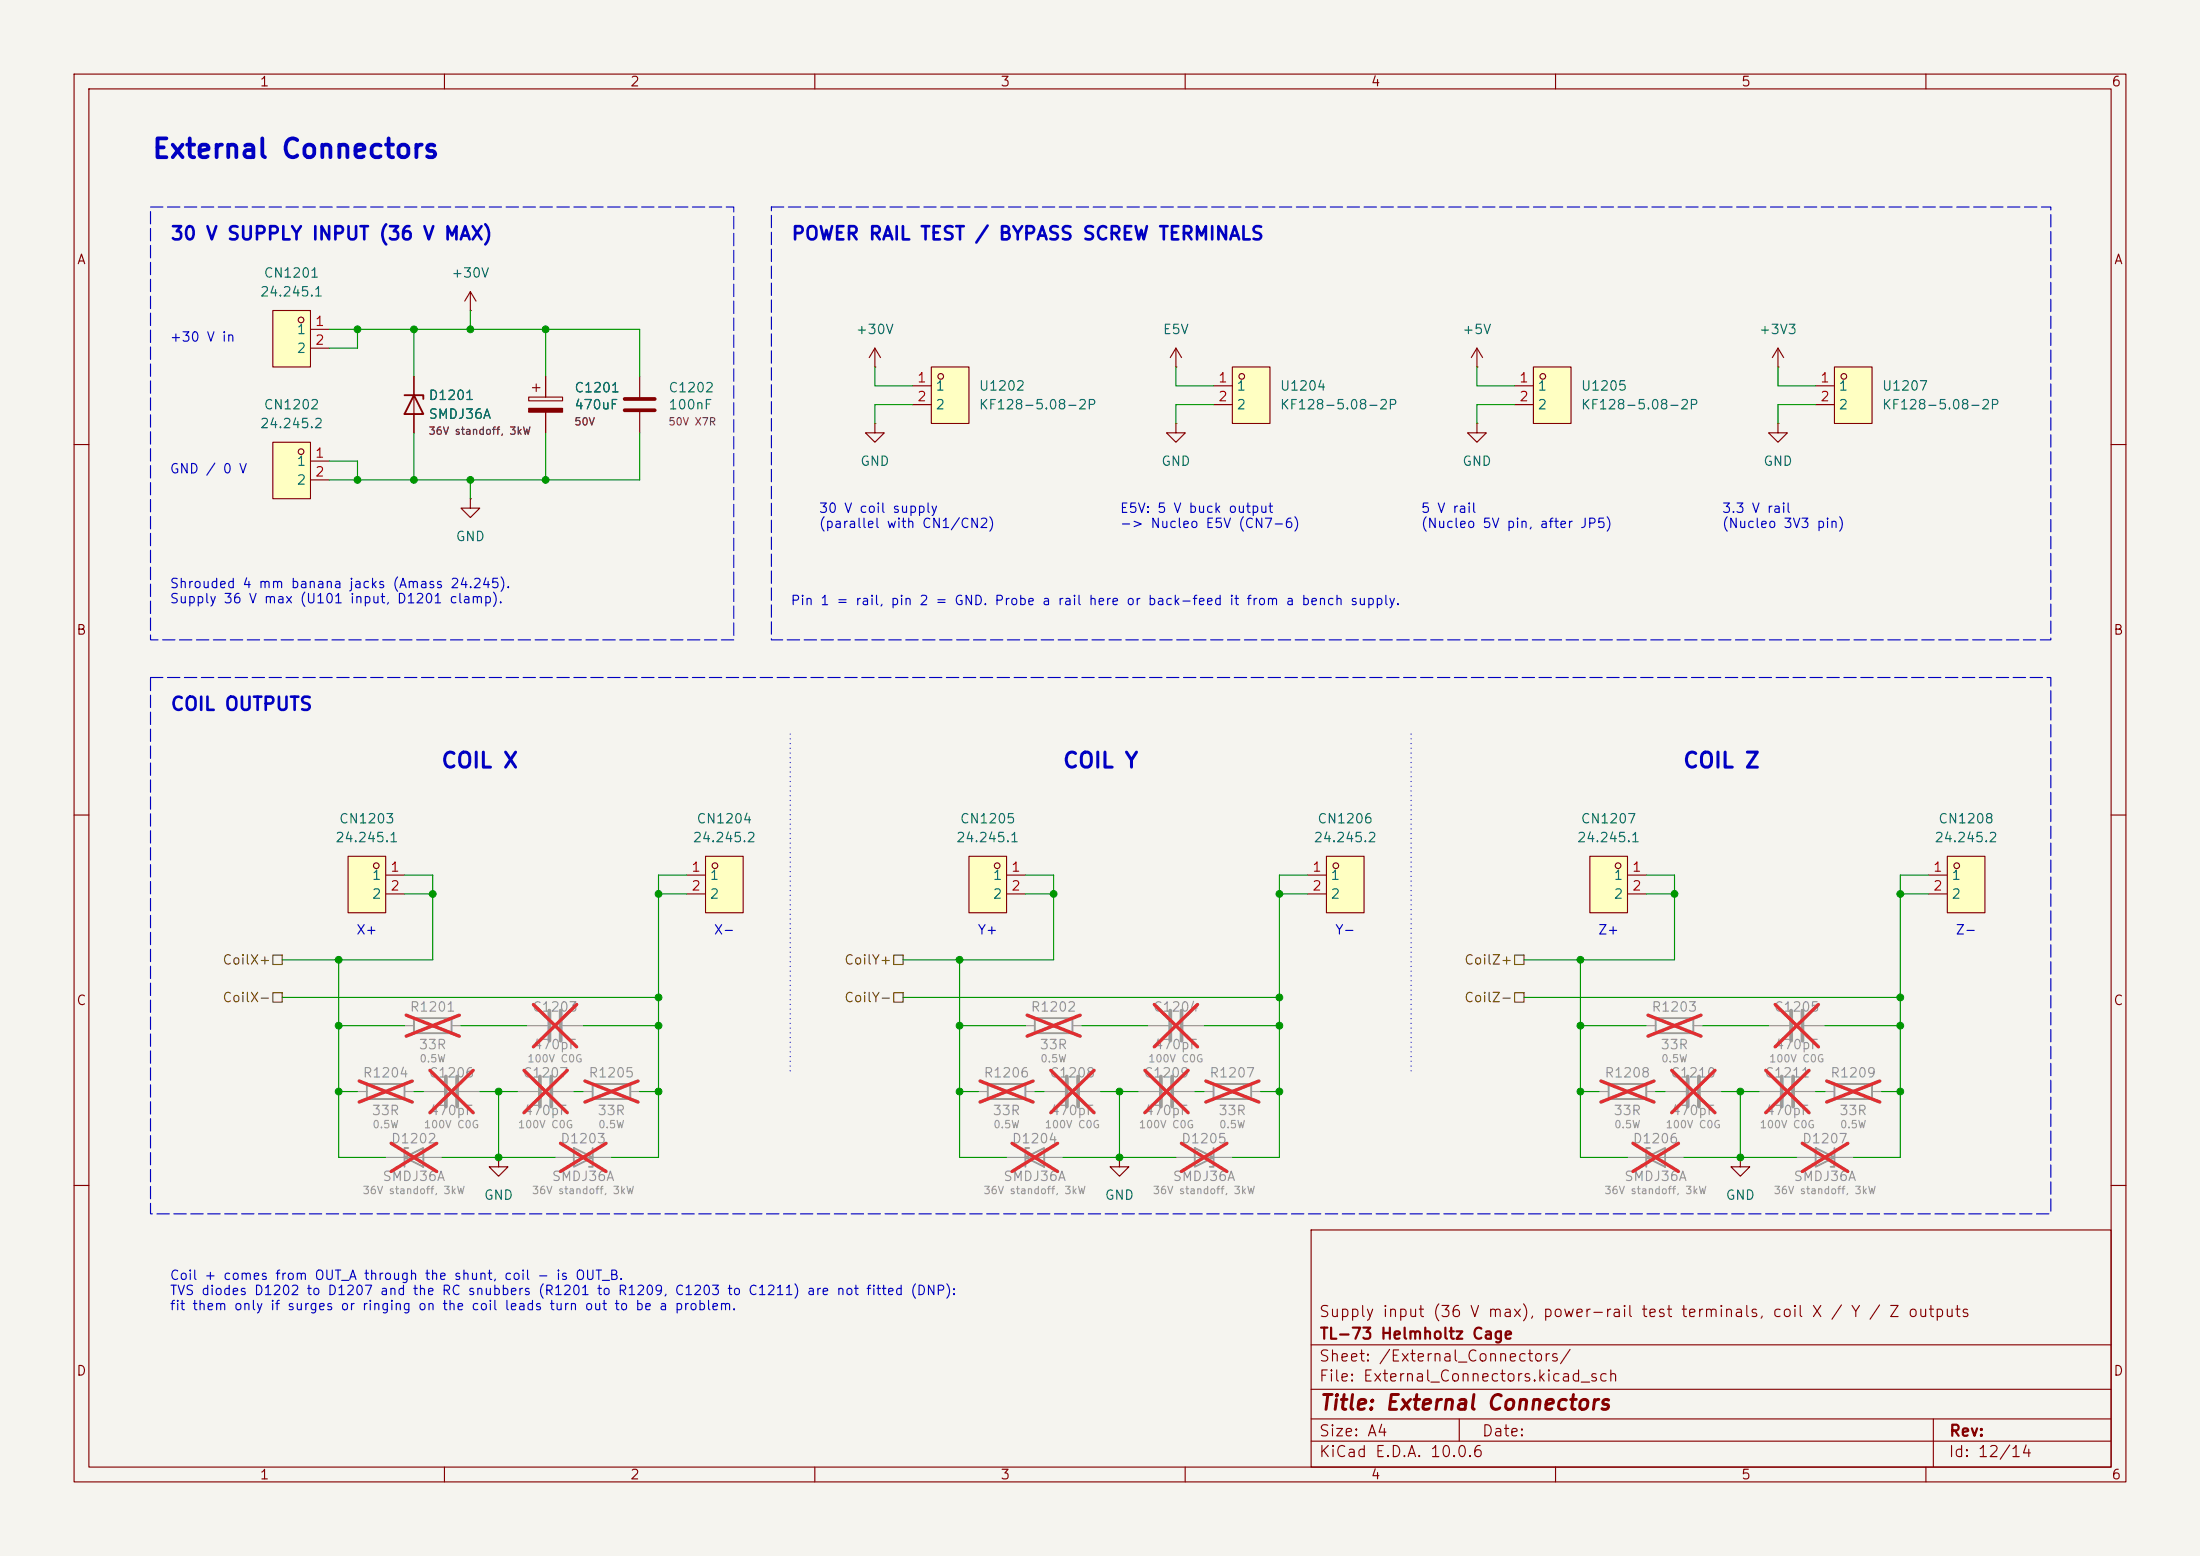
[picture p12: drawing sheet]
<svg xmlns="http://www.w3.org/2000/svg" width="297mm" height="210mm" viewBox="0 0 297 210" stroke-linecap="round" stroke-linejoin="round" font-family="sans-serif">
<path d="M0 0h297v210h-297z" fill="#f5f4ef" stroke="#f5f4ef" stroke-width=".14"/>
<g fill="none" stroke="#840000" stroke-width=".15">
<path d="M10 10h277v190h-277zM12 12h273v186h-273zM60 10v2M110 10v2M160 10v2M210 10v2M260 10v2M10 60h2M285 60h2M10 110h2M285 110h2M10 160h2"/>
<path d="M177 166h108v32h-108zM285 160h2M60 198v2M110 198v2M160 198v2M177 194.5h108M177 191.5h108M177 187.5h108M177 181.5h108M197 191.5v3M210 198v2M260 198v2"/>
<path d="M261 191.5v6.5"/>
</g>
<path d="M144 145.3v4.1M145.5 145.3v4.1" fill="none" stroke="#9c9b98" stroke-width=".51"/>
<path d="M141 147.3h2.8M145.8 147.3h2.8" fill="none" stroke="#9c9b98" stroke-width=".15"/>
<path d="M141.9 144.5l5.8 5.7M147.7 144.5l-5.8 5.7" fill="none" stroke="#e12e31" stroke-width=".46"/>
<path d="M95.2 115.6h5.1v7.6h-5.1z" fill="#ffffc2"/>
<g fill="none" stroke="#840000" stroke-width=".15">
<path d="M158.7 57.2v1.2h1.3l-1.3 1.3-1.2-1.3h1.2M158.7 57.2h.1M92.7 118.1h2.5M95.2 115.6h5.1v7.6h-5.1zM92.7 120.7h2.5"/>
<circle cx="96.5" cy="116.8" r=".38"/>
</g>
<path d="M80 146.3h5.1v2h-5.1z" fill="none" stroke="#9c9b98" stroke-width=".25"/>
<path d="M71.1 138.4h2.8M75.9 138.4h2.8M78.7 147.3h1.3M85.1 147.3h1.3" fill="none" stroke="#9c9b98" stroke-width=".15"/>
<path d="M72 135.6l5.9 5.7M77.9 135.6l-5.9 5.7M79 145.9l7.1 2.8M86.1 145.9l-7.1 2.8" fill="none" stroke="#e12e31" stroke-width=".46"/>
<path d="M74.2 136.4v4.1M75.7 136.4v4.1" fill="none" stroke="#9c9b98" stroke-width=".51"/>
<path d="M47 115.6h5.1v7.6h-5.1z" fill="#ffffc2"/>
<g fill="none" stroke="#840000" stroke-width=".15">
<path d="M158.7 49.5h.1M158.7 47l-.7 1.3M158.7 47l.8 1.3M158.7 47v2.5M199.4 49.5h.1M199.4 57.2v1.2h1.3l-1.3 1.3-1.3-1.3h1.3M199.4 57.2h.1M199.4 47l-.8 1.3M199.4 47l.8 1.3M199.4 47v2.5M240 49.5h.1M240 47l-.7 1.3"/>
<path d="M240 47l.8 1.3M240 47v2.5M47 115.6h5.1v7.6h-5.1zM52.1 118.1h2.5M52.1 120.7h2.5"/>
<circle cx="50.8" cy="116.8" r=".38"/>
</g>
<path d="M55.9 137.4h5.1v2h-5.1zM49.5 146.3h5.1v2h-5.1z" fill="none" stroke="#9c9b98" stroke-width=".25"/>
<path d="M54.6 138.4h1.3M61 138.4h1.2M48.3 147.3h1.2M54.6 147.3h1.3" fill="none" stroke="#9c9b98" stroke-width=".15"/>
<path d="M54.8 137l7.2 2.8M62 137l-7.2 2.8M48.5 145.9l7.2 2.8M55.7 145.9l-7.2 2.8" fill="none" stroke="#e12e31" stroke-width=".46"/>
<path d="M207 49.5h5.1v7.7h-5.1z" fill="#ffffc2"/>
<g fill="none" stroke="#840000" stroke-width=".15">
<path d="M204.5 52.1h2.5M204.5 54.6h2.5M207 49.5h5.1v7.7h-5.1z"/>
<circle cx="208.3" cy="50.8" r=".38"/>
</g>
<path d="M247.6 49.5h5.1v7.7h-5.1z" fill="#ffffc2"/>
<g fill="none" stroke="#840000" stroke-width=".15">
<path d="M118.1 57.2v1.2h1.3l-1.3 1.3-1.3-1.3h1.3M118.1 57.2h.1M118.1 49.5h.1M118.1 47l-.8 1.3M118.1 47l.8 1.3M118.1 47v2.5M240 57.2v1.2h1.3l-1.3 1.3-1.2-1.3h1.2M240 57.2h.1M245.1 52.1h2.5M245.1 54.6h2.5M247.6 49.5h5.1v7.7h-5.1z"/>
<circle cx="248.9" cy="50.8" r=".38"/>
</g>
<path d="M125.7 49.5h5.1v7.7h-5.1z" fill="#ffffc2"/>
<g fill="none" stroke="#840000" stroke-width=".15">
<path d="M123.2 52.1h2.5M123.2 54.6h2.5M125.7 49.5h5.1v7.7h-5.1z"/>
<circle cx="127" cy="50.8" r=".38"/>
</g>
<path d="M217.2 146.3h5v2h-5zM247.6 146.3h5.1v2h-5.1z" fill="none" stroke="#9c9b98" stroke-width=".25"/>
<path d="M238.8 138.4h2.8M243.6 138.4h2.8M215.9 147.3h1.3M222.2 147.3h1.3M224.8 147.3h2.8M229.6 147.3h2.8M237.5 147.3h2.8M242.3 147.3h2.8M246.4 147.3h1.2M252.7 147.3h1.3" fill="none" stroke="#9c9b98" stroke-width=".15"/>
<path d="M239.6 135.6l5.9 5.7M245.5 135.6l-5.9 5.7M216.1 145.9l7.2 2.8M223.3 145.9l-7.2 2.8M225.7 144.5l5.8 5.7M231.5 144.5l-5.8 5.7M238.4 144.5l5.8 5.7M244.2 144.5l-5.8 5.7M246.6 145.9l7.2 2.8M253.8 145.9l-7.2 2.8" fill="none" stroke="#e12e31" stroke-width=".46"/>
<path d="M241.8 136.4v4.1M243.3 136.4v4.1M227.8 145.3v4.1M229.4 145.3v4.1M240.5 145.3v4.1M242.1 145.3v4.1" fill="none" stroke="#9c9b98" stroke-width=".51"/>
<path d="M166.4 49.5h5v7.7h-5z" fill="#ffffc2"/>
<g fill="none" stroke="#840000" stroke-width=".15">
<path d="M163.8 52.1h2.6M163.8 54.6h2.6M166.4 49.5h5v7.7h-5z"/>
<circle cx="167.6" cy="50.8" r=".38"/>
</g>
<path d="M223.5 137.4h5.1v2h-5.1z" fill="none" stroke="#9c9b98" stroke-width=".25"/>
<path d="M222.2 138.4h1.3M228.6 138.4h1.3" fill="none" stroke="#9c9b98" stroke-width=".15"/>
<path d="M222.5 137l7.1 2.8M229.6 137l-7.1 2.8" fill="none" stroke="#e12e31" stroke-width=".46"/>
<path d="M36.8 59.7h5.1v7.6h-5.1z" fill="#ffffc2"/>
<g fill="none" stroke="#840000" stroke-width=".15">
<path d="M36.8 59.7h5.1v7.6h-5.1zM41.9 62.2h2.5M41.9 64.8h2.5"/>
<circle cx="40.6" cy="61" r=".38"/>
</g>
<path d="M36.8 41.9h5.1v7.6h-5.1z" fill="#ffffc2"/>
<g fill="none" stroke="#840000" stroke-width=".15">
<path d="M63.5 39.4l-.8 1.2M63.5 39.4l.8 1.2M63.5 39.4v2.5M36.8 41.9h5.1v7.6h-5.1zM41.9 44.5h2.5M41.9 47h2.5M55.9 50.8v7.6M63.5 41.9h.1M71.4 53.6h4.5v.5h-4.5zM71.9 52.3h1M72.4 51.8v1M73.7 50.8v2.8"/>
<path d="M73.7 55.6v2.8M86.4 50.8v2.8M86.4 55.6v2.8M63.5 67.3v1.3h1.3l-1.3 1.3-1.3-1.3h1.3M63.5 67.3h.1"/>
<circle cx="40.6" cy="43.2" r=".38"/>
</g>
<path d="M54.6 53.3h2.5v.5M55.9 53.3l1.2 2.6h-2.5z" fill="none" stroke="#840000" stroke-width=".25"/>
<path d="M84.3 53.8h4.1M84.3 55.4h4.1" fill="none" stroke="#840000" stroke-width=".51"/>
<path d="M71.4 55.1h4.5v.5h-4.5z" fill="#840000" stroke="#840000" stroke-width=".15"/>
<path d="M158 136.4v4.1M159.5 136.4v4.1M156.7 145.3v4.1M158.2 145.3v4.1" fill="none" stroke="#9c9b98" stroke-width=".51"/>
<path d="M154.9 138.4h2.8M159.8 138.4h2.8M153.7 147.3h2.8M158.5 147.3h2.8M158.7 156.2h7.7M162.6 147.3h1.2M168.9 147.3h1.3" fill="none" stroke="#9c9b98" stroke-width=".15"/>
<path d="M155.8 135.6l5.9 5.7M161.7 135.6l-5.9 5.7M154.6 144.5l5.8 5.7M159.5 154.3l6.1 3.8M160.4 144.5l-5.8 5.7M162.8 145.9l7.2 2.8M165.6 154.3l-6.1 3.8M170 145.9l-7.2 2.8" fill="none" stroke="#e12e31" stroke-width=".46"/>
<path d="M161.3 154.9l2.5 1.3-2.5 1.3zM163.8 146.3h5.1v2h-5.1zM163.8 154.9v2.6h-.5" fill="none" stroke="#9c9b98" stroke-width=".25"/>
<path d="M179.1 115.6h5v7.6h-5z" fill="#ffffc2"/>
<g fill="none" stroke="#840000" stroke-width=".15">
<path d="M176.5 118.1h2.6M179.1 115.6h5v7.6h-5zM176.5 120.7h2.6M234.9 156.2v1.3h1.3l-1.3 1.3-1.2-1.3h1.2M234.9 156.2h.1"/>
<circle cx="180.3" cy="116.8" r=".38"/>
</g>
<path d="M222.2 156.2l2.6-1.3v2.6zM222.8 154.9h-.6v2.6M245.1 154.9l2.5 1.3-2.5 1.3zM247.6 154.9v2.6h-.5" fill="none" stroke="#9c9b98" stroke-width=".25"/>
<path d="M219.7 156.2h7.6M242.6 156.2h7.6" fill="none" stroke="#9c9b98" stroke-width=".15"/>
<path d="M220.4 154.3l6.2 3.8M226.6 154.3l-6.2 3.8M243.3 154.3l6.2 3.8M249.5 154.3l-6.2 3.8" fill="none" stroke="#e12e31" stroke-width=".46"/>
<path d="M262.9 115.6h5.1v7.6h-5.1z" fill="#ffffc2"/>
<g fill="none" stroke="#840000" stroke-width=".15">
<path d="M260.3 118.1h2.6M262.9 115.6h5.1v7.6h-5.1zM260.3 120.7h2.6M67.3 156.2v1.3h1.3l-1.3 1.3-1.3-1.3h1.3M67.3 156.2h.1M151.1 156.2v1.3h1.3l-1.3 1.3-1.2-1.3h1.2M151.1 156.2h.1"/>
<circle cx="264.2" cy="116.8" r=".38"/>
</g>
<path d="M60.2 145.3v4.1M61.7 145.3v4.1M72.9 145.3v4.1M74.4 145.3v4.1" fill="none" stroke="#9c9b98" stroke-width=".51"/>
<path d="M52.1 156.2h7.6M57.1 147.3h2.8M62 147.3h2.8M69.8 147.3h2.8M74.7 147.3h2.8" fill="none" stroke="#9c9b98" stroke-width=".15"/>
<path d="M52.8 154.3l6.2 3.8M58 144.5l5.9 5.7M59 154.3l-6.2 3.8M63.9 144.5l-5.9 5.7M70.7 144.5l5.9 5.7M76.6 144.5l-5.9 5.7" fill="none" stroke="#e12e31" stroke-width=".46"/>
<path d="M54.6 156.2l2.5-1.3v2.6zM55.1 154.9h-.5v2.6" fill="none" stroke="#9c9b98" stroke-width=".25"/>
<path d="M214.6 115.6h5.1v7.6h-5.1z" fill="#ffffc2"/>
<g fill="none" stroke="#840000" stroke-width=".15">
<path d="M214.6 115.6h5.1v7.6h-5.1zM219.7 118.1h2.5M219.7 120.7h2.5"/>
<circle cx="218.4" cy="116.8" r=".38"/>
</g>
<path d="M130.8 115.6h5.1v7.6h-5.1z" fill="#ffffc2"/>
<g fill="none" stroke="#840000" stroke-width=".15">
<path d="M55.9 50.8v2.5M55.9 55.9v2.5M73.7 50.8v2.8M73.7 55.6v2.8M130.8 115.6h5.1v7.6h-5.1zM135.9 118.1h2.5M135.9 120.7h2.5"/>
<circle cx="134.6" cy="116.8" r=".38"/>
</g>
<path d="M139.7 137.4h5.1v2h-5.1zM77.5 154.9l2.5 1.3-2.5 1.3zM80 154.9v2.6h-.5M133.3 146.3h5.1v2h-5.1zM138.4 156.2l2.6-1.3v2.6zM138.9 154.9h-.5v2.6" fill="none" stroke="#9c9b98" stroke-width=".25"/>
<path d="M138.4 138.4h1.3M144.8 138.4h1.2M74.9 156.2h7.6M132.1 147.3h1.2M135.9 156.2h7.6M138.4 147.3h1.3" fill="none" stroke="#9c9b98" stroke-width=".15"/>
<path d="M138.7 137l7.1 2.8M145.8 137l-7.1 2.8M75.7 154.3l6.1 3.8M81.8 154.3l-6.1 3.8M132.3 145.9l7.2 2.8M136.6 154.3l6.2 3.8M139.5 145.9l-7.2 2.8M142.8 154.3l-6.2 3.8" fill="none" stroke="#e12e31" stroke-width=".46"/>
<path d="M36.8 128.9h1.3v1.3h-1.3zM36.8 134h1.3v1.3h-1.3zM120.6 128.9h1.3v1.3h-1.3zM120.6 134h1.3v1.3h-1.3zM204.5 134h1.2v1.3h-1.2zM204.5 128.9h1.2v1.3h-1.2z" fill="none" stroke="#725600" stroke-width=".15"/>
<path d="M106.7 99.1v45.7M190.5 99.1v45.7" fill="none" stroke="#0000c2" stroke-width=".15" stroke-dasharray="0 .6"/>
<g fill="none" stroke="#009600" stroke-width=".15">
<path d="M44.4 44.5h42v6.3M48.3 44.5v2.5h-3.9M55.9 44.5v6.3M55.9 58.4v6.4M63.5 41.9v2.6M73.7 44.5v6.3M73.7 58.4v6.4M86.4 58.4v6.4h-42M118.1 49.5v2.6h5.1M123.2 54.6h-5.1v2.6M158.7 49.5v2.6h5.1M163.8 54.6h-5.1v2.6"/>
<path d="M199.4 49.5v2.6h5.1M204.5 54.6h-5.1v2.6M240 49.5v2.6h5.1M245.1 54.6h-5.1v2.6M44.4 62.2h3.9v2.6M63.5 64.8v2.5M54.6 118.1h3.8v11.4h-20.3M92.7 118.1h-3.8v38.1h-6.4M138.4 118.1h3.8v11.4h-20.3M176.5 118.1h-3.8v38.1h-6.3M222.2 118.1h3.9v11.4h-20.4M260.3 118.1h-3.8v38.1h-6.3"/>
<path d="M38.1 134.6h50.8M45.7 129.5v26.7h6.4M45.7 138.4h8.9M54.6 120.7h3.8M62.2 138.4h8.9M78.7 138.4h10.2M88.9 120.7h3.8M121.9 134.6h50.8M129.5 129.5v26.7h6.4M129.5 138.4h8.9M138.4 120.7h3.8M146 138.4h8.9"/>
<path d="M162.6 138.4h10.1M172.7 120.7h3.8M205.7 134.6h50.8M213.4 129.5v26.7h6.3M213.4 138.4h8.8M222.2 120.7h3.9M229.9 138.4h8.9M246.4 138.4h10.1M256.5 120.7h3.8M45.7 147.3h2.6M55.9 147.3h1.2M59.7 156.2h15.2"/>
<path d="M64.8 147.3h5M67.3 147.3v8.9M77.5 147.3h1.2M86.4 147.3h2.5M129.5 147.3h2.6M139.7 147.3h1.3M143.5 156.2h15.2M148.6 147.3h5.1M151.1 147.3v8.9M161.3 147.3h1.3M170.2 147.3h2.5M213.4 147.3h2.5"/>
<path d="M223.5 147.3h1.3M227.3 156.2h15.3M232.4 147.3h5.1M234.9 147.3v8.9M245.1 147.3h1.3M254 147.3h2.5"/>
</g>
<path d="M20.3 27.9h78.8v58.5h-78.8zM104.1 27.9h172.8v58.5h-172.8zM20.3 91.4h256.6v72.4h-256.6z" fill="none" stroke="#0000c2" stroke-width=".15" stroke-dasharray="1.7 .6"/>
<g fill="#009600" stroke="#009600" stroke-width=".14">
<circle cx="48.3" cy="64.8" r=".46"/>
<circle cx="55.9" cy="64.8" r=".46"/>
<circle cx="48.3" cy="44.5" r=".46"/>
<circle cx="63.5" cy="44.5" r=".46"/>
<circle cx="55.9" cy="44.5" r=".46"/>
<circle cx="73.7" cy="64.8" r=".46"/>
<circle cx="73.7" cy="44.5" r=".46"/>
<circle cx="63.5" cy="64.8" r=".46"/>
<circle cx="151.1" cy="147.3" r=".46"/>
<circle cx="151.1" cy="156.2" r=".46"/>
<circle cx="129.5" cy="147.3" r=".46"/>
<circle cx="129.5" cy="129.5" r=".46"/>
<circle cx="129.5" cy="138.4" r=".46"/>
<circle cx="142.2" cy="120.7" r=".46"/>
<circle cx="58.4" cy="120.7" r=".46"/>
<circle cx="213.4" cy="138.4" r=".46"/>
<circle cx="213.4" cy="147.3" r=".46"/>
<circle cx="226.1" cy="120.7" r=".46"/>
<circle cx="234.9" cy="147.3" r=".46"/>
<circle cx="213.4" cy="129.5" r=".46"/>
<circle cx="234.9" cy="156.2" r=".46"/>
<circle cx="88.9" cy="134.6" r=".46"/>
<circle cx="88.9" cy="147.3" r=".46"/>
<circle cx="88.9" cy="138.4" r=".46"/>
<circle cx="45.7" cy="129.5" r=".46"/>
<circle cx="45.7" cy="138.4" r=".46"/>
<circle cx="67.3" cy="147.3" r=".46"/>
<circle cx="45.7" cy="147.3" r=".46"/>
<circle cx="67.3" cy="156.2" r=".46"/>
<circle cx="172.7" cy="138.4" r=".46"/>
<circle cx="172.7" cy="147.3" r=".46"/>
<circle cx="172.7" cy="120.7" r=".46"/>
<circle cx="172.7" cy="134.6" r=".46"/>
<circle cx="88.9" cy="120.7" r=".46"/>
<circle cx="256.5" cy="134.6" r=".46"/>
<circle cx="256.5" cy="120.7" r=".46"/>
<circle cx="256.5" cy="138.4" r=".46"/>
<circle cx="256.5" cy="147.3" r=".46"/>
</g>
<text font-size="2.5" fill="#0000c2" x="20.4" y="22">External Connectors</text>
<g font-size="2" fill="#0000c2">
<text x="59.4" y="104.2">COIL X</text>
<text x="143.4" y="104.2">COIL Y</text>
<text x="227.1" y="104.2">COIL Z</text>
</g>
<text font-size="2" fill="#840000" x="178" y="190.8">Title: External Connectors</text>
<g font-size="1.8" fill="#0000c2">
<text x="22.9" y="32.8">30 V SUPPLY INPUT (36 V MAX)</text>
<text x="106.7" y="32.8">POWER RAIL TEST / BYPASS SCREW TERMINALS</text>
<text x="22.9" y="96.3">COIL OUTPUTS</text>
</g>
<g font-size="1.5" fill="#840000">
<text x="178" y="178.1">Supply input (36 V max), power-rail test terminals, coil X / Y / Z outputs</text>
<text x="178" y="184.1">Sheet: /External_Connectors/</text>
<text x="178" y="181.1">TL-73 Helmholtz Cage</text>
<text x="178" y="186.8">File: External_Connectors.kicad_sch</text>
<text x="178" y="197">KiCad E.D.A. 10.0.6</text>
<text x="178" y="194.2">Size: A4</text>
<text x="200" y="194.2">Date:</text>
<text x="263" y="197">Id: 12/14</text>
<text x="263" y="194.2">Rev:</text>
</g>
<g font-size="1.3" fill="#840000">
<text x="35" y="12">1</text>
<text x="85" y="12">2</text>
<text x="135" y="12">3</text>
<text x="185" y="12">4</text>
<text x="235" y="12">5</text>
<text x="285" y="12">6</text>
<text x="10.3" y="36">A</text>
<text x="285.3" y="36">A</text>
<text x="10.2" y="86">B</text>
<text x="285.2" y="86">B</text>
<text x="10.2" y="136">C</text>
<text x="285.2" y="136">C</text>
<text x="10.2" y="186">D</text>
<text x="285.2" y="186">D</text>
<text x="35" y="200">1</text>
<text x="85" y="200">2</text>
<text x="135" y="200">3</text>
<text x="185" y="200">4</text>
<text x="235" y="200">5</text>
<text x="285" y="200">6</text>
</g>
<g font-size="1.3" fill="#006464">
<text x="35" y="40.3">24.245.1</text>
<text x="35.5" y="37.8">CN1201</text>
<text x="60.8" y="37.8">+30V</text>
<text x="40" y="45.4">1</text>
<text x="40" y="48">2</text>
<text x="115.4" y="45.4">+30V</text>
<text x="156.9" y="45.4">E5V</text>
<text x="197.3" y="45.4">+5V</text>
<text x="237.4" y="45.4">+3V3</text>
<text x="77.5" y="53.3">C1201</text>
<text x="90.2" y="53.3">C1202</text>
<text x="126.2" y="53">1</text>
<text x="132.1" y="53">U1202</text>
<text x="166.9" y="53">1</text>
<text x="172.7" y="53">U1204</text>
<text x="207.5" y="53">1</text>
<text x="213.3" y="53">U1205</text>
<text x="248.1" y="53">1</text>
<text x="254" y="53">U1207</text>
<text x="35" y="58.1">24.245.2</text>
<text x="35.5" y="55.6">CN1202</text>
<text x="57.8" y="54.3">D1201</text>
<text x="57.8" y="56.8">SMDJ36A</text>
<text x="77.5" y="55.6">470uF</text>
<text x="90.2" y="55.6">100nF</text>
<text x="126.2" y="55.6">2</text>
<text x="132.1" y="55.6">KF128-5.08-2P</text>
<text x="166.9" y="55.6">2</text>
<text x="172.7" y="55.6">KF128-5.08-2P</text>
<text x="207.5" y="55.6">2</text>
<text x="213.3" y="55.6">KF128-5.08-2P</text>
<text x="248.1" y="55.6">2</text>
<text x="254" y="55.6">KF128-5.08-2P</text>
<text x="40" y="63.2">1</text>
<text x="40" y="65.7">2</text>
<text x="116" y="63.2">GND</text>
<text x="156.7" y="63.2">GND</text>
<text x="197.3" y="63.2">GND</text>
<text x="238" y="63.2">GND</text>
<text x="61.4" y="73.4">GND</text>
<text x="45.2" y="114">24.245.1</text>
<text x="45.7" y="111.5">CN1203</text>
<text x="93.4" y="114">24.245.2</text>
<text x="93.9" y="111.5">CN1204</text>
<text x="129" y="114">24.245.1</text>
<text x="129.5" y="111.5">CN1205</text>
<text x="177.2" y="114">24.245.2</text>
<text x="177.8" y="111.5">CN1206</text>
<text x="212.8" y="114">24.245.1</text>
<text x="213.3" y="111.5">CN1207</text>
<text x="261.1" y="114">24.245.2</text>
<text x="261.6" y="111.5">CN1208</text>
<text x="50.1" y="119.1">1</text>
<text x="95.7" y="119.1">1</text>
<text x="133.9" y="119.1">1</text>
<text x="179.6" y="119.1">1</text>
<text x="217.8" y="119.1">1</text>
<text x="263.4" y="119.1">1</text>
<text x="50.1" y="121.6">2</text>
<text x="95.7" y="121.6">2</text>
<text x="133.9" y="121.6">2</text>
<text x="179.6" y="121.6">2</text>
<text x="217.8" y="121.6">2</text>
<text x="263.4" y="121.6">2</text>
<text x="65.2" y="162.3">GND</text>
<text x="149.1" y="162.3">GND</text>
<text x="232.9" y="162.3">GND</text>
</g>
<g font-size="1.3" fill="#0000c2">
<text x="22.8" y="46.4">+30 V in</text>
<text x="22.8" y="64.2">GND / 0 V</text>
<text x="110.5" y="69.5">30 V coil supply</text>
<text x="110.5" y="71.6">(parallel with CN1/CN2)</text>
<text x="151.1" y="69.5">E5V: 5 V buck output</text>
<text x="151.1" y="71.6">-&gt; Nucleo E5V (CN7-6)</text>
<text x="191.7" y="69.5">5 V rail</text>
<text x="191.7" y="71.6">(Nucleo 5V pin, after JP5)</text>
<text x="232.4" y="69.5">3.3 V rail</text>
<text x="232.4" y="71.6">(Nucleo 3V3 pin)</text>
<text x="22.8" y="79.7">Shrouded 4 mm banana jacks (Amass 24.245).</text>
<text x="22.8" y="81.7">Supply 36 V max (U101 input, D1201 clamp).</text>
<text x="106.7" y="82">Pin 1 = rail, pin 2 = GND. Probe a rail here or back-feed it from a bench supply.</text>
<text x="48" y="126.4">X+</text>
<text x="96.3" y="126.4">X-</text>
<text x="131.9" y="126.4">Y+</text>
<text x="180.2" y="126.4">Y-</text>
<text x="215.7" y="126.4">Z+</text>
<text x="263.9" y="126.4">Z-</text>
<text x="22.8" y="173.1">Coil + comes from OUT_A through the shunt, coil - is OUT_B.</text>
<text x="22.8" y="175.1">TVS diodes D1202 to D1207 and the RC snubbers (R1201 to R1209, C1203 to C1211) are not fitted (DNP):</text>
<text x="22.8" y="177.2">fit them only if surges or ringing on the coil leads turn out to be a problem.</text>
</g>
<g font-size="1.3" fill="#a90000">
<text x="42.4" y="44.3">1</text>
<text x="42.4" y="46.9">2</text>
<text x="123.7" y="51.9">1</text>
<text x="164.4" y="51.9">1</text>
<text x="205" y="51.9">1</text>
<text x="245.6" y="51.9">1</text>
<text x="123.7" y="54.5">2</text>
<text x="164.4" y="54.5">2</text>
<text x="205" y="54.5">2</text>
<text x="245.6" y="54.5">2</text>
<text x="42.4" y="62.1">1</text>
<text x="42.4" y="64.6">2</text>
<text x="52.6" y="118">1</text>
<text x="93.2" y="118">1</text>
<text x="136.4" y="118">1</text>
<text x="177.1" y="118">1</text>
<text x="220.2" y="118">1</text>
<text x="260.9" y="118">1</text>
<text x="52.6" y="120.5">2</text>
<text x="93.2" y="120.5">2</text>
<text x="136.4" y="120.5">2</text>
<text x="177.1" y="120.5">2</text>
<text x="220.2" y="120.5">2</text>
<text x="260.9" y="120.5">2</text>
</g>
<g font-size="1.3" fill="#725600">
<text x="29.9" y="130.5">CoilX+</text>
<text x="113.9" y="130.5">CoilY+</text>
<text x="197.6" y="130.5">CoilZ+</text>
<text x="29.9" y="135.6">CoilX-</text>
<text x="113.9" y="135.6">CoilY-</text>
<text x="197.6" y="135.6">CoilZ-</text>
</g>
<g font-size="1.3" fill="#939391">
<text x="55.2" y="136.9">R1201</text>
<text x="71.7" y="136.9">C1203</text>
<text x="139.1" y="136.9">R1202</text>
<text x="155.6" y="136.9">C1204</text>
<text x="222.9" y="136.9">R1203</text>
<text x="239.4" y="136.9">C1205</text>
<text x="56.4" y="141.9">33R</text>
<text x="71.9" y="141.9">470pF</text>
<text x="140.3" y="141.9">33R</text>
<text x="155.7" y="141.9">470pF</text>
<text x="224.1" y="141.9">33R</text>
<text x="239.5" y="141.9">470pF</text>
<text x="48.9" y="145.7">R1204</text>
<text x="57.8" y="145.7">C1206</text>
<text x="70.5" y="145.7">C1207</text>
<text x="79.4" y="145.7">R1205</text>
<text x="132.7" y="145.7">R1206</text>
<text x="141.6" y="145.7">C1208</text>
<text x="154.3" y="145.7">C1209</text>
<text x="163.2" y="145.7">R1207</text>
<text x="216.5" y="145.7">R1208</text>
<text x="225.4" y="145.7">C1210</text>
<text x="238.1" y="145.7">C1211</text>
<text x="247" y="145.7">R1209</text>
<text x="50.1" y="150.8">33R</text>
<text x="52.7" y="154.6">D1202</text>
<text x="57.9" y="150.8">470pF</text>
<text x="70.6" y="150.8">470pF</text>
<text x="75.6" y="154.6">D1203</text>
<text x="80.6" y="150.8">33R</text>
<text x="133.9" y="150.8">33R</text>
<text x="136.5" y="154.6">D1204</text>
<text x="141.7" y="150.8">470pF</text>
<text x="154.4" y="150.8">470pF</text>
<text x="159.4" y="154.6">D1205</text>
<text x="164.4" y="150.8">33R</text>
<text x="217.7" y="150.8">33R</text>
<text x="220.3" y="154.6">D1206</text>
<text x="225.5" y="150.8">470pF</text>
<text x="238.2" y="150.8">470pF</text>
<text x="243.2" y="154.6">D1207</text>
<text x="248.2" y="150.8">33R</text>
<text x="51.5" y="159.7">SMDJ36A</text>
<text x="74.4" y="159.7">SMDJ36A</text>
<text x="135.4" y="159.7">SMDJ36A</text>
<text x="158.2" y="159.7">SMDJ36A</text>
<text x="219.2" y="159.7">SMDJ36A</text>
<text x="242" y="159.7">SMDJ36A</text>
</g>
<g font-size="1" fill="#840084">
<text x="57.8" y="58.9">36V standoff, 3kW</text>
<text x="77.5" y="57.7">50V</text>
<text x="90.2" y="57.7">50V X7R</text>
</g>
<g font-size="1" fill="#9c9b98">
<text x="56.6" y="143.6">0.5W</text>
<text x="71.1" y="143.6">100V C0G</text>
<text x="140.4" y="143.6">0.5W</text>
<text x="154.9" y="143.6">100V C0G</text>
<text x="224.2" y="143.6">0.5W</text>
<text x="238.8" y="143.6">100V C0G</text>
<text x="50.2" y="152.5">0.5W</text>
<text x="57.1" y="152.5">100V C0G</text>
<text x="69.8" y="152.5">100V C0G</text>
<text x="80.7" y="152.5">0.5W</text>
<text x="134" y="152.5">0.5W</text>
<text x="141" y="152.5">100V C0G</text>
<text x="153.7" y="152.5">100V C0G</text>
<text x="164.5" y="152.5">0.5W</text>
<text x="217.8" y="152.5">0.5W</text>
<text x="224.8" y="152.5">100V C0G</text>
<text x="237.5" y="152.5">100V C0G</text>
<text x="248.3" y="152.5">0.5W</text>
<text x="48.9" y="161.4">36V standoff, 3kW</text>
<text x="71.7" y="161.4">36V standoff, 3kW</text>
<text x="132.7" y="161.4">36V standoff, 3kW</text>
<text x="155.6" y="161.4">36V standoff, 3kW</text>
<text x="216.5" y="161.4">36V standoff, 3kW</text>
<text x="239.4" y="161.4">36V standoff, 3kW</text>
</g>
</svg>
